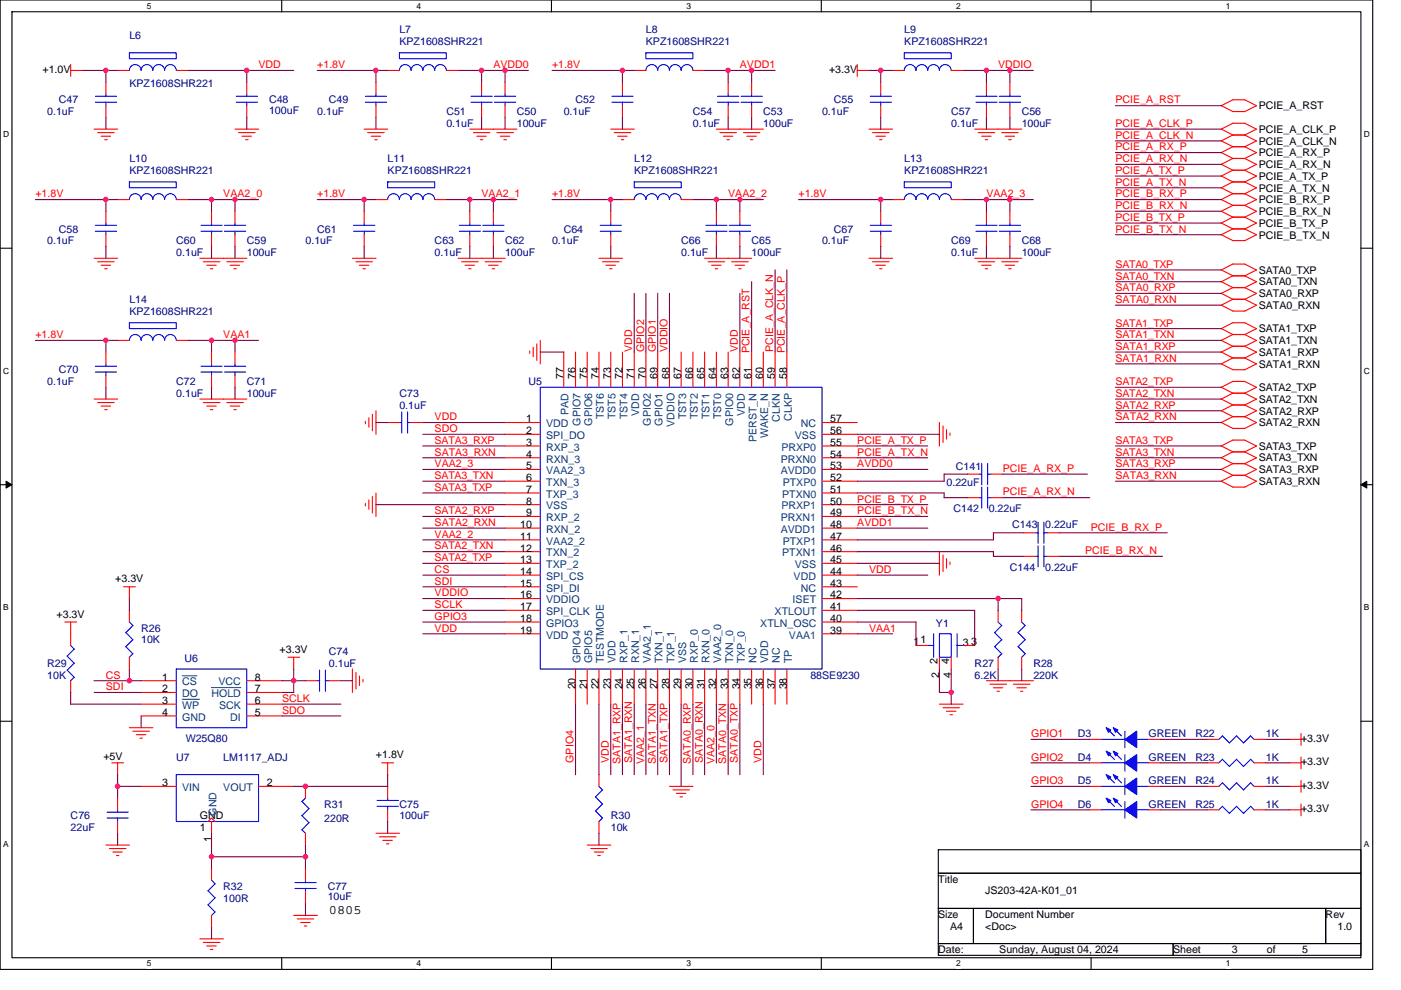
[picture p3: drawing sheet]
<svg xmlns="http://www.w3.org/2000/svg" width="297mm" height="210mm" viewBox="0 0 297 210" stroke-linecap="round" stroke-linejoin="round" font-family="sans-serif">
<path d="M0 0h291v205.6h-291zM2.5 2.5h286v200.6h-286z" fill="none" stroke="#000" stroke-width=".23"/>
<g fill="#fff">
<path d="M31.1 .3h1v1.9h-1z"/>
<path d="M31.1 203.4h1v2h-1z"/>
</g>
<path d="M59.7 0v2.5M59.7 203.1v2.5" fill="none" stroke="#000" stroke-width=".23"/>
<g fill="#fff">
<path d="M88.3 .3h1v1.9h-1z"/>
<path d="M88.3 203.4h1v2h-1z"/>
</g>
<path d="M116.9 0v2.5M116.9 203.1v2.5" fill="none" stroke="#000" stroke-width=".23"/>
<g fill="#fff">
<path d="M145.5 .3h1v1.9h-1z"/>
<path d="M145.5 203.4h1v2h-1z"/>
</g>
<path d="M174.1 0v2.5M174.1 203.1v2.5" fill="none" stroke="#000" stroke-width=".23"/>
<g fill="#fff">
<path d="M202.7 .3h1v1.9h-1z"/>
<path d="M202.7 203.4h1v2h-1z"/>
</g>
<path d="M231.3 0v2.5M231.3 203.1v2.5" fill="none" stroke="#000" stroke-width=".23"/>
<g fill="#fff">
<path d="M259.9 .3h1v1.9h-1z"/>
<path d="M259.9 203.4h1v2h-1z"/>
<path d="M.7 27.6h1.3v1.9h-1.3z"/>
<path d="M289.2 27.6h1.3v1.9h-1.3z"/>
<path d="M.7 77.7h1.3v2h-1.3z"/>
<path d="M289.2 77.7h1.3v2h-1.3z"/>
</g>
<path d="M0 52.6h2.5M288.5 52.6h2.5" fill="none" stroke="#000" stroke-width=".23"/>
<g fill="#fff">
<path d="M.7 127.9h1.2v2h-1.2z"/>
<path d="M289.2 127.9h1.2v2h-1.2z"/>
</g>
<path d="M0 102.8h2.5M288.5 102.8h2.5" fill="none" stroke="#000" stroke-width=".23"/>
<path d="M1.3 102.1l1.2 .7-1.2 .7zM288.5 102.8l1.3-.7v1.4z" fill="#000" stroke="#000" stroke-width=".21"/>
<g fill="#fff">
<path d="M.7 178h1.2v2h-1.2z"/>
<path d="M289.2 178h1.2v2h-1.2z"/>
</g>
<path d="M0 153h2.5M288.5 153h2.5M198.9 180.2h89.6v5h-89.6zM198.9 185.2h89.6v7.5h-89.6zM198.9 192.7h7.5v7.4h-7.5zM206.4 192.7h74.7v7.4h-74.7zM281.1 192.7h7.4v7.4h-7.4zM198.9 200.1h49.8v2.5h-49.8zM248.7 200.1h39.8v2.5h-39.8z" fill="none" stroke="#000" stroke-width=".23"/>
<g fill="none" stroke="#f00" stroke-width=".23">
<path d="M15 14.9h2.5M15 13.7v2.5M22.5 17.4v2.5M24.9 14.9h2.5M37.4 14.9h2.5M52.3 17.4v2.5M79.7 17.4v2.5M82.2 14.9h2.5M94.6 14.9h2.5M102.1 17.4v2.5M107.1 17.4v2.5M132 17.4v2.5"/>
<path d="M134.5 14.9h2.4M146.9 14.9h2.5M154.4 17.4v2.5M159.4 17.4v2.5M181.8 14.9h2.5M181.8 13.7v2.5M186.7 17.4v2.5M189.2 14.9h2.5M201.7 14.9h2.5M209.1 17.4v2.5M214.1 17.4v2.5M20 27.4h5"/>
<path d="M20.7 28.1h3.5M21.4 28.9h2M22.2 29.6h.5M22.5 22.4v2.5M49.8 27.4h5M50.6 28.1h3.5M51.3 28.9h2M52.1 29.6h.5M52.3 22.4v2.5M77.2 27.4h5M78 28.1h3.5M78.7 28.9h2"/>
<path d="M79.5 29.6h.5M79.7 22.4v2.5M99.6 27.4h10M100.4 28.1h3.5M101.1 28.9h2M101.9 29.6h.5M102.1 22.4v2.5M105.3 28.1h3.6M106.1 28.9h2M106.8 29.6h.6M107.1 22.4v2.5M129.5 27.4h5"/>
<path d="M130.2 28.1h3.5M131 28.9h2M131.7 29.6h.5M132 22.4v2.5M151.9 27.4h10M152.6 28.1h3.5M153.4 28.9h2M154.1 29.6h.5M154.4 22.4v2.5M157.6 28.1h3.5M158.3 28.9h2.1M159.1 29.6h.5"/>
<path d="M159.4 22.4v2.5M184.3 27.4h4.9M185 28.1h3.5M185.7 28.9h2M186.5 29.6h.5M186.7 22.4v2.5M206.6 27.4h10M207.4 28.1h3.5M208.1 28.9h2M208.9 29.6h.5M209.1 22.4v2.5M212.4 28.1h3.5"/>
<path d="M213.1 28.9h2M213.9 29.6h.5M214.1 22.4v2.5M258.9 22.4l2.5 1.3M258.9 27.4l2.5 1.2-2.5 1.3M258.9 29.9l2.5 1.2-2.5 1.3M258.9 32.3l2.5 1.3-2.5 1.3M258.9 34.8l2.5 1.3-2.5 1.2 2.5 1.3-2.5 1.2M258.9 39.8l2.5 1.3-2.5 1.2M258.9 22.4l2.5-1.3 2.5 .1 2.5 1.2-2.5 1.3M258.9 27.4l2.5-1.3h2.5l2.5 1.3-2.5 1.3M261.4 23.7h2.5"/>
<path d="M261.4 28.6h2.5l2.5 1.3-2.5 1.2M261.4 31.1h2.5l2.5 1.3-2.5 1.2M261.4 33.6h2.5l2.5 1.3-2.5 1.2M261.4 36.1h2.5l2.5 1.3M261.4 38.6h2.5l2.5 1.3-2.5 1.2M266.4 37.3l-2.5 1.3M20 54.8h5M20.7 55.5h3.5M21.4 56.3h2M22.2 57h.5M22.5 44.8v2.5M22.5 49.8v2.5"/>
<path d="M24.9 42.3h2.5M37.4 42.3h2.5M42.4 54.8h9.9M43.1 55.5h3.5M43.8 56.3h2M44.6 57h.5M44.8 44.8v2.5M44.8 49.8v2.5M48.1 55.5h3.5M48.8 56.3h2M49.6 57h.5M49.8 44.8v2.5"/>
<path d="M49.8 49.8v2.5M74.7 54.8h5M75.5 55.5h3.5M76.2 56.3h2M77 57h.5M77.2 44.8v2.5M77.2 49.8v2.5M79.7 42.3h2.5M92.2 42.3h2.4M97.1 54.8h10M97.9 55.5h3.5M98.6 56.3h2"/>
<path d="M99.4 57h.5M99.6 44.8v2.5M99.6 49.8v2.5M102.8 55.5h3.6M103.6 56.3h2M104.3 57h.6M104.6 44.8v2.5M104.6 49.8v2.5M127 54.8h5M127.7 55.5h3.6M128.5 56.3h2M129.2 57h.5"/>
<path d="M129.5 44.8v2.5M129.5 49.8v2.5M132 42.3h2.5M144.4 42.3h2.5M149.4 54.8h10M150.2 55.5h3.4M150.9 56.3h2M151.6 57h.6M151.9 44.8v2.5M151.9 49.8v2.5M155.1 55.5h3.5M155.8 56.3h2.1"/>
<path d="M156.6 57h.5M156.9 44.8v2.5M156.9 49.8v2.5M184.3 54.8h4.9M185 55.5h3.5M185.7 56.3h2M186.5 57h.5M186.7 44.8v2.5M186.7 49.8v2.5M189.2 42.3h2.5M201.7 42.3h2.5M206.6 54.8h10"/>
<path d="M207.4 55.5h3.5M208.1 56.3h2M208.9 57h.5M209.1 44.8v2.5M209.1 49.8v2.5M212.4 55.5h3.5M213.1 56.3h2M213.9 57h.5M214.1 44.8v2.5M214.1 49.8v2.5M258.9 42.3l2.5 1.3M258.9 47.3l2.5 1.3-2.5 1.2 2.5 1.2"/>
<path d="M261.4 41.1h2.5l2.5 1.3-2.5 1.2M261.4 43.6h2.5l2.5 1.2M261.4 46.1h2.5l2.5 1.2-2.5 1.3M261.4 48.6h2.5l2.5 1.2M261.4 51h2.5M261.4 58.5h2.5l2.5 1.3M261.4 56h2.5l2.5 1.3M261.4 43.5l-2.5 1.3 2.5 1.3-2.5 1.2M261.4 56l-2.5 1.3 2.5 1.2M261.4 58.5l-2.5 1.3 2.5 1.2M266.4 44.8l-2.5 1.3M266.4 49.8l-2.5 1.3"/>
<path d="M266.4 57.3l-2.5 1.2M266.4 59.8l-2.5 1.2M22.5 74.7v2.5M22.5 79.7v2.4M24.9 72.2h2.5M37.4 72.2h2.5M44.8 74.7v2.5M44.8 79.7v2.4M49.8 74.7v2.5M49.8 79.7v2.4M112.3 74.4v.6M113 73.7v2"/>
<path d="M113.8 72.9v3.6M114.6 72.2v5M119.5 74.7v7.4M122 74.7v7.4M124.5 74.7v7.4M127 74.7v7.4M129.5 74.7v7.4M132 74.7v7.4M134.5 74.7v7.4M136.9 74.7v7.4M139.4 74.7v7.4M141.9 74.7v7.4"/>
<path d="M144.4 74.7v7.4M146.9 74.7v7.4M149.4 74.7v7.4M151.9 74.7v7.4M154.4 74.7v7.4M156.9 74.7v7.4M159.4 74.7v7.4M161.8 74.7v7.4M164.3 74.7v7.4M166.8 74.7v7.4M258.9 74.7l2.5 1.2-2.5 1.3 2.5 1.2M261.4 61h2.5l2.5 1.3-2.5 1.2"/>
<path d="M261.4 63.5h2.5l2.5 1.2M261.4 66h2.5M261.4 71h2.5l2.5 1.2M261.4 73.4h2.5l2.5 1.3-2.5 1.2M261.4 75.9h2.5l2.5 1.3-2.5 1.2M261.4 78.4h2.5M261.4 71l-2.5-1.3 2.5-1.3 2.5 .1 2.5 1.2-2.5 1.3M261.4 61l-2.5 1.2 2.5 1.3M261.4 63.5l-2.5 1.2 2.5 1.3M261.4 70.9l-2.5 1.3 2.5 1.2M261.4 73.4l-2.5 1.3M266.4 64.7l-2.5 1.3"/>
<path d="M266.4 72.2l-2.5 1.3M20 84.6h5M20.7 85.4h3.5M21.4 86.1h2M22.2 86.9h.5M42.4 84.6h9.9M43.1 85.4h3.5M43.8 86.1h2M44.6 86.9h.5M48.1 85.4h3.5M48.8 86.1h2M49.6 86.9h.5"/>
<path d="M77.5 89.4v.5M78.2 88.6v2M78.9 87.9v3.5M79.7 87.1v5M82.2 89.6h2.5M87.2 89.6h2.5M107.1 89.6h7.5M107.1 92.1h7.5M107.1 94.6h7.5M107.1 97.1h7.5M107.1 99.6h7.5M174.3 89.6h7.5"/>
<path d="M174.3 92.1h7.5M174.3 94.6h7.5M174.3 97.1h7.5M174.3 99.6h7.5M199.2 89.6v5M199.9 90.3v3.6M200.7 91.1v2M201.4 91.8v.6M258.9 82.1l2.5 1.3-2.5 1.2 2.5 1.3M258.9 87.1l2.5 1.3-2.5 1.2M258.9 89.6l2.5 1.3M258.9 94.6l2.5 1.2-2.5 1.3"/>
<path d="M258.9 97.1l2.5 1.2-2.5 1.3 2.5 1.2-2.5 1.3M258.9 82.1l2.5-1.2h2.5l2.5 1.3-2.5 1.2M258.9 94.6l2.5-1.3h2.5l2.5 1.3-2.5 1.3M261.4 83.4h2.5l2.5 1.3-2.5 1.2M261.4 85.9h2.5l2.5 1.2-2.5 1.3M261.4 88.4h2.5l2.5 1.2-2.5 1.3M261.4 90.9h2.5M261.4 95.8h2.5l2.5 1.3-2.5 1.3M261.4 98.3h2.5l2.5 1.3M261.4 85.9l-2.5 1.2M266.4 99.6l-2.5 1.2M77.5 106.8v.5"/>
<path d="M78.2 106v2M78.9 105.3v3.5M79.7 104.6v5M107.1 102.1h7.5M107.1 104.6h7.5M107.1 107h7.5M107.1 109.5h7.5M107.1 112h7.5M107.1 114.5h7.5M107.1 117h7.5M107.1 119.5h7.5M174.3 102.1h7.5"/>
<path d="M174.3 104.6h7.5M174.3 107h7.5M174.3 109.5h7.5M174.3 112h7.5M174.3 114.5h7.5M174.3 117h7.5M174.3 119.5h7.5M199.2 117v5M199.9 117.7v3.5M200.7 118.5v2M201.4 119.2v.5M205.2 105.6h2.4"/>
<path d="M205.2 100.6h2.4M210.1 105.6h2.5M210.1 100.6h2.5M217.1 113h2.5M217.1 118h2.5M222.1 113h2.5M222.1 118h2.5M258.9 102l2.5 1.3M261.4 100.8h2.5l2.5 1.3-2.5 1.2M261.4 103.3h2.5M13.7 131.9h2.6M15 131.9v5"/>
<path d="M26.2 124.5h2.5M27.4 129.5v2.4M27.4 139.4v2.5M27.4 124.5v2.5M61 139.4h2.5M62.3 139.4v2.5M107.1 124.5h7.5M107.1 131.9h7.5M107.1 122h7.5M107.1 127h7.5M107.1 129.5h7.5M107.1 134.4h7.5"/>
<path d="M174.3 124.5h7.5M174.3 131.9h7.5M174.3 122h7.5M174.3 127h7.5M174.3 129.5h7.5M174.3 134.4h7.5M194.2 136.9h2.5M199.2 139.4v2.5M201.7 139.4v2.5M204.2 136.9h2.4M211.6 129.5v2.4M211.6 139.4v2.5"/>
<path d="M216.6 129.5v2.4M216.6 139.4v2.5M15 144.4v2.5M27.4 154.3h5M28.2 155.1h3.5M28.9 155.8h2M29.7 156.6h.5M29.9 149.4h7.5M29.9 144.4h7.5M29.9 146.9h7.5M29.9 151.8h7.5M52.3 149.4h7.5"/>
<path d="M52.3 144.4h7.5M52.3 146.9h7.5M52.3 151.8h7.5M64.8 144.4h2.5M69.7 144.4h2.5M74.7 141.9v5M75.5 142.6v3.5M76.2 143.4v2M77 144.1v.5M122 141.9v7.5M124.5 141.9v7.5M127 141.9v7.5"/>
<path d="M129.5 141.9v7.5M132 141.9v7.5M134.5 141.9v7.5M136.9 141.9v7.5M139.4 141.9v7.5M141.9 141.9v7.5M144.4 141.9v7.5M146.9 141.9v7.5M149.4 141.9v7.5M151.9 141.9v7.5M154.4 141.9v7.5M156.9 141.9v7.5"/>
<path d="M159.4 141.9v7.5M161.8 141.9v7.5M164.3 141.9v7.5M166.8 141.9v7.5M199.2 149.4h5M199.9 150.1h3.5M200.7 150.9h2M201.4 151.6h.5M209.1 144.4h10M209.9 145.1h3.5M210.6 145.9h2M211.4 146.6h.5"/>
<path d="M214.9 145.1h3.5M215.6 145.9h2M216.4 146.6h.5M231.1 156.8h2.4M243.5 156.8h2.5M255.9 156.8h2.5M265.9 156.8h2.5M273.3 156.8h2.5M275.8 155.6v2.5M22.5 179.2h4.9M23.2 180h3.5M23.7 161.8h2.5"/>
<path d="M24.9 161.8v2.5M24.9 169.3v2.5M24.9 174.2v2.5M29.9 166.8h7.5M44.1 174.2l.7-.7 .8 .7M44.8 174.2v2.5M54.8 166.8h7.5M64.8 166.8v2.5M64.8 176.7v2.5M79.7 176.7h5M80.5 177.5h3.5M80.9 161.8h2.6"/>
<path d="M81.2 178.2h2M81.9 179h.6M82.2 166.8v2.5M82.2 171.8v2.4M82.2 161.8v2.5M124.5 179.2h5M125.3 180h3.5M127 164.3v2.5M127 174.2v2.5M141.9 166.8h5M142.7 167.5h3.5M143.4 168.3h2"/>
<path d="M144.2 169h.5M231.1 166.8h2.4M231.1 161.8h2.4M231.1 171.8h2.4M243.5 166.8h2.5M243.5 161.8h2.5M243.5 171.8h2.5M255.9 166.8h2.5M255.9 161.8h2.5M255.9 171.8h2.5M265.9 166.8h2.5M265.9 161.8h2.5"/>
<path d="M265.9 171.8h2.5M273.3 166.8h2.5M273.3 161.8h2.5M273.3 171.8h2.5M275.8 160.6v2.5M275.8 165.5v2.5M275.8 170.5v2.5M23.9 180.7h2M24.7 181.5h.5M42.4 199.1h5M43.1 199.9h3.5M44.8 184.2v2.5"/>
<path d="M44.8 194.2v2.5M62.3 194.2h5M63 194.9h3.5M63.8 195.7h2M64.5 196.4h.5M64.8 184.2v2.5M64.8 189.2v2.5M126 180.7h2M126.7 181.5h.6M43.8 200.6h2M44.6 201.4h.5"/>
</g>
<g fill="none" stroke="#00f" stroke-width=".23">
<path d="M22.5 19.9v.5M27.4 11.2h10v1.2h-10zM37.4 14.9a1.24 1.24 0 0 0-1.3-1.2 1.24 1.24 0 0 0-1.2 1.2 1.26 1.26 0 0 0-1.3-1.2 1.23 1.23 0 0 0-1.2 1.2 1.24 1.24 0 0 0-1.2-1.2 1.24 1.24 0 0 0-1.3 1.2 1.26 1.26 0 0 0-1.2-1.2 1.23 1.23 0 0 0-1.3 1.2M52.3 19.9v.5M79.7 19.9v.5M84.7 11.2h9.9v1.2h-9.9zM94.6 14.9a1.24 1.24 0 0 0-1.2-1.2 1.24 1.24 0 0 0-1.2 1.2 1.26 1.26 0 0 0-1.3-1.2 1.23 1.23 0 0 0-1.2 1.2 1.26 1.26 0 0 0-1.3-1.2 1.23 1.23 0 0 0-1.2 1.2 1.24 1.24 0 0 0-1.3-1.2 1.24 1.24 0 0 0-1.2 1.2M102.1 19.9v.5M107.1 19.9v.5M132 19.9v.5M136.9 11.2h10v1.2h-10zM146.9 14.9a1.26 1.26 0 0 0-1.3-1.2 1.23 1.23 0 0 0-1.2 1.2 1.24 1.24 0 0 0-1.2-1.2 1.24 1.24 0 0 0-1.3 1.2 1.26 1.26 0 0 0-1.2-1.2 1.23 1.23 0 0 0-1.3 1.2 1.26 1.26 0 0 0-1.2-1.2 1.23 1.23 0 0 0-1.3 1.2"/>
<path d="M154.4 19.9v.5M159.4 19.9v.5M186.7 19.9v.5M191.7 11.2h10v1.2h-10zM201.7 14.9a1.26 1.26 0 0 0-1.3-1.2 1.23 1.23 0 0 0-1.2 1.2 1.24 1.24 0 0 0-1.3-1.2 1.24 1.24 0 0 0-1.2 1.2 1.26 1.26 0 0 0-1.3-1.2 1.23 1.23 0 0 0-1.2 1.2 1.24 1.24 0 0 0-1.2-1.2 1.24 1.24 0 0 0-1.3 1.2M209.1 19.9v.5M214.1 19.9v.5M20.2 21.7h4.5M20.2 20.4h4.5M22.5 21.7v.7M27.4 38.6h10v1.2h-10zM50.1 21.7h4.5"/>
<path d="M50.1 20.4h4.5M52.3 21.7v.7M77.5 21.7h4.5M77.5 20.4h4.5M79.7 21.7v.7M82.2 38.6h10v1.2h-10zM99.9 21.7h4.5M99.9 20.4h4.5M102.1 21.7v.7M104.8 21.7h4.5M104.8 20.4h4.5M107.1 21.7v.7"/>
<path d="M129.7 21.7h4.5M129.7 20.4h4.5M132 21.7v.7M134.5 38.6h9.9v1.2h-9.9zM152.1 21.7h4.5M152.1 20.4h4.5M154.4 21.7v.7M157.1 21.7h4.5M157.1 20.4h4.5M159.4 21.7v.7M184.5 21.7h4.5M184.5 20.4h4.5"/>
<path d="M186.7 21.7v.7M191.7 38.6h10v1.2h-10zM206.9 21.7h4.5M206.9 20.4h4.5M209.1 21.7v.7M211.9 21.7h4.5M211.9 20.4h4.5M214.1 21.7v.7M20.2 49h4.5M20.2 47.8h4.5M22.5 47.3v.5M22.5 49v.8"/>
<path d="M27.4 42.3a1.23 1.23 0 0 1 1.3-1.2 1.25 1.25 0 0 1 1.2 1.2 1.24 1.24 0 0 1 1.3-1.2 1.24 1.24 0 0 1 1.2 1.2 1.23 1.23 0 0 1 1.2-1.2h.1a1.25 1.25 0 0 1 1.2 1.2 1.24 1.24 0 0 1 1.2-1.2 1.24 1.24 0 0 1 1.3 1.2M42.6 49h4.5M42.6 47.8h4.5M44.8 47.3v.5M44.8 49v.8M47.6 49h4.5M47.6 47.8h4.5M49.8 47.3v.5M49.8 49v.8M75 49h4.5M75 47.8h4.5M77.2 47.3v.5"/>
<path d="M77.2 49v.8M82.2 42.3a1.23 1.23 0 0 1 1.2-1.2 1.25 1.25 0 0 1 1.3 1.2 1.24 1.24 0 0 1 1.2-1.2 1.24 1.24 0 0 1 1.3 1.2 1.23 1.23 0 0 1 1.2-1.2 1.25 1.25 0 0 1 1.3 1.2 1.23 1.23 0 0 1 1.2-1.2 1.25 1.25 0 0 1 1.3 1.2M97.4 49h4.5M97.4 47.8h4.5M99.6 47.3v.5M99.6 49v.8M102.4 49h4.4M102.4 47.8h4.4M104.6 47.3v.5M104.6 49v.8M127.3 49h4.4M127.3 47.8h4.4"/>
<path d="M129.5 47.3v.5M129.5 49v.8M134.5 42.3a1.24 1.24 0 0 1 1.2-1.2 1.24 1.24 0 0 1 1.2 1.2 1.23 1.23 0 0 1 1.3-1.2 1.25 1.25 0 0 1 1.2 1.2 1.23 1.23 0 0 1 1.3-1.2 1.25 1.25 0 0 1 1.2 1.2 1.24 1.24 0 0 1 1.3-1.2 1.24 1.24 0 0 1 1.2 1.2M149.6 49h4.6M149.6 47.8h4.6M151.9 47.3v.5M151.9 49v.8M154.6 49h4.5M154.6 47.8h4.5M156.9 47.3v.5M156.9 49v.8M184.5 49h4.5"/>
<path d="M184.5 47.8h4.5M186.7 47.3v.5M186.7 49v.8M191.7 42.3a1.24 1.24 0 0 1 1.3-1.2 1.24 1.24 0 0 1 1.2 1.2 1.23 1.23 0 0 1 1.2-1.2 1.25 1.25 0 0 1 1.3 1.2 1.24 1.24 0 0 1 1.2-1.2 1.24 1.24 0 0 1 1.3 1.2 1.23 1.23 0 0 1 1.2-1.2 1.25 1.25 0 0 1 1.3 1.2M206.9 49h4.5M206.9 47.8h4.5M209.1 47.3v.5M209.1 49v.8M211.9 49h4.5M211.9 47.8h4.5M214.1 47.3v.5M214.1 49v.8"/>
<path d="M20.2 78.9h4.5M20.2 77.7h4.5M22.5 77.2v.5M22.5 78.9v.8M27.4 68.5h10v1.2h-10zM37.4 72.2a1.24 1.24 0 0 0-1.3-1.2 1.24 1.24 0 0 0-1.2 1.2 1.26 1.26 0 0 0-1.3-1.2 1.23 1.23 0 0 0-1.2 1.2 1.24 1.24 0 0 0-1.2-1.2 1.24 1.24 0 0 0-1.3 1.2 1.26 1.26 0 0 0-1.2-1.2 1.23 1.23 0 0 0-1.3 1.2M42.6 78.9h4.5M42.6 77.7h4.5M44.8 77.2v.5M44.8 78.9v.8M47.6 78.9h4.5M47.6 77.7h4.5"/>
<path d="M49.8 77.2v.5M49.8 78.9v.8M84.7 89.6h.5M85.2 87.4v4.5M86.4 89.6h.8M86.4 87.4v4.5M114.6 82.1h59.7v59.8h-59.7zM208.1 98.3v4.5M209.4 98.3v4.5M207.6 105.6h.6M207.6 100.6h.6M208.1 103.3v4.5"/>
<path d="M209.4 105.6h.7M209.4 100.6h.7M209.4 103.3v4.5M219.6 113h.5M219.6 118h.5M220.1 110.8v4.5M220.1 115.7v4.5M221.3 113h.8M221.3 118h.8M221.3 110.8v4.5M221.3 115.7v4.5M14.2 139.1l1.5 1.6-1.5 1.5"/>
<path d="M15 136.9l.7 .8M15.7 137.7l-1.5 1.5M26.7 134.2l1.5 1.5M26.7 137.2l1.5 1.5M27.4 131.9l.8 .8M28.2 132.7l-1.5 1.5M28.2 135.7l-1.5 1.5M28.2 138.7l-.8 .7M196.7 136.9h1.3M197.9 134.4v5M199.2 134.4h2.5v5h-2.5zM202.9 136.9h1.3"/>
<path d="M202.9 134.4v5M210.9 134.2l1.5 1.5-1.5 1.5M210.9 137.2l1.5 1.5-.8 .7M211.6 131.9l.8 .8-1.5 1.5M215.9 134.2l1.5 1.5-1.6 1.5 1.6 1.5-.8 .7M216.6 131.9l.8 .8-1.6 1.5M14.2 142.1l1.5 1.6-.7 .7M37.4 141.9h14.9v12.4h-14.9zM67.3 144.4h.5M67.8 142.1v4.5M69 144.4h.7M69 142.1v4.5"/>
<path d="M233.5 156.8h5M234.8 154.6l1.5 1.5M234.8 159.6l1.5 1.5M236.3 154.6l1.5 1.5M236.3 159.6l1.5 1.5M238.5 155.1v3.5M241 156.8h2.5M259.2 156.1l-.8 .7M262.2 156.1l-1.5 1.5-1.5-1.5M265.2 156.1l.7 .7M265.2 156.1l-1.5 1.5-1.5-1.5M22.7 173.5h4.5"/>
<path d="M22.7 172.3h4.5M24.9 171.8v.5M24.9 173.5v.7M37.4 164.3h17.4v9.9h-17.4zM64.8 169.2l-.8 .8 1.5 1.5M65.5 171.5l-1.5 1.5 1.5 1.5-1.5 1.5 .8 .7M79.9 171h4.6M79.9 169.8h4.6M82.2 169.3v.5M82.2 171v.8M126.3 172l1.5 1.5M127 166.8l.8 .8-1.6 1.4 1.6 1.5-1.6 1.5"/>
<path d="M127.7 173.5l-.7 .8M233.5 171.8h5M233.5 161.8h5M233.5 166.8h5M234.8 169.5l1.5 1.5M234.8 164.5l1.5 1.6M236.3 169.5l1.5 1.5M236.3 164.5l1.5 1.6M238.5 160.1v3.5M238.5 165v3.6M238.5 170v3.5M241 171.8h2.5"/>
<path d="M241 161.8h2.5M241 166.8h2.5M259.2 171l-.8 .8M259.2 161l-.8 .8M262.2 166l-1.5 1.6-1.5-1.6-.8 .8M262.2 171l-1.5 1.5-1.5-1.5M262.2 161l-1.5 1.6-1.5-1.5M265.2 166l.7 .8M265.2 171l.7 .8M265.2 161.1l.7 .7M265.2 166l-1.5 1.6-1.5-1.6M265.2 171l-1.5 1.5-1.5-1.5"/>
<path d="M265.2 161l-1.5 1.6-1.5-1.5M44.1 188.9l1.5 1.6M44.8 186.7l.8 .8M45.6 187.5l-1.5 1.5M45.6 190.4l-1.5 1.5 1.5 1.5M45.6 193.4l-.8 .8M62.5 188.4h4.5M62.5 187.2h4.5M64.8 186.7v.5M64.8 188.4v.8"/>
</g>
<g fill="#00f" stroke="#00f" stroke-width=".23">
<path d="M238.5 171.8l2.5-1.8v3.5z" fill-rule="evenodd"/>
<path d="M234.5 169.3l1 .5-.5 .5z" fill-rule="evenodd"/>
<path d="M236 169.3l1 .5-.5 .5z" fill-rule="evenodd"/>
<path d="M238.5 156.8l2.5-1.7v3.5z" fill-rule="evenodd"/>
<path d="M234.5 154.3l1 .5-.5 .5z" fill-rule="evenodd"/>
<path d="M236 154.3l1 .5-.5 .5z" fill-rule="evenodd"/>
<path d="M238.5 161.8l2.5-1.7v3.5z" fill-rule="evenodd"/>
<path d="M234.5 159.3l1 .5-.5 .5z" fill-rule="evenodd"/>
<path d="M236 159.3l1 .5-.5 .5z" fill-rule="evenodd"/>
<path d="M238.5 166.8l2.5-1.8v3.5z" fill-rule="evenodd"/>
<path d="M234.5 164.3l1 .5-.5 .5z" fill-rule="evenodd"/>
<path d="M236 164.3l1 .5-.5 .5z" fill-rule="evenodd"/>
</g>
<path d="M38.6 143.3h3.2M38.6 148.3h3.7M44.8 145.8h6.3" fill="none" stroke="#004080" stroke-width=".21"/>
<g fill="none" stroke="#800040" stroke-width=".23">
<path d="M17.5 14.9h7.4M22.5 14.9v2.5M39.9 14.9h22.4M52.3 14.9v2.5M67.3 14.9h14.9M79.7 14.9v2.5M97.1 14.9h15M102.1 14.9v2.5M107.1 14.9v2.5M117 14.9h17.5M132 14.9v2.5M149.4 14.9h14.9"/>
<path d="M154.4 14.9v2.5M159.4 14.9v2.5M184.2 14.9h5M186.7 14.9v2.5M204.1 14.9h15M209.1 14.9v2.5M214.1 14.9v2.5M22.5 24.9v2.5M52.3 24.9v2.5M79.7 24.9v2.5M102.1 24.9v2.5M107.1 24.9v2.5"/>
<path d="M132 24.9v2.5M154.4 24.9v2.5M159.4 24.9v2.5M186.7 24.9v2.5M209.1 24.9v2.5M214.1 24.9v2.5M236.5 22.4h22.4M236.5 27.4h22.4M236.5 29.9h22.4M236.5 32.4h22.4M236.5 34.9h22.4M236.5 37.3h22.4"/>
<path d="M236.5 39.8h22.4M7.5 42.3h17.4M22.5 42.3v2.5M22.5 52.3v2.5M39.9 42.3h14.9M44.8 42.3v2.5M44.8 52.3v2.5M49.8 42.3v2.5M49.8 52.3v2.5M67.3 42.3h12.4M77.2 42.3v2.5M77.2 52.3v2.5"/>
<path d="M94.6 42.3h15M99.6 42.3v2.5M99.6 52.3v2.5M104.6 42.3v2.5M104.6 52.3v2.5M117 42.3h15M129.5 42.3v2.5M129.5 52.3v2.5M146.9 42.3h14.9M151.9 42.3v2.5M151.9 52.3v2.5M156.9 42.3v2.5"/>
<path d="M156.9 52.3v2.5M159.4 59.7v15M164.3 57.2v17.5M166.8 57.2v17.5M169.3 42.3h19.9M186.7 42.3v2.5M186.7 52.3v2.5M204.1 42.3h15M209.1 42.3v2.5M209.1 52.3v2.5M214.1 42.3v2.5M214.1 52.3v2.5"/>
<path d="M236.5 42.3h22.4M236.5 44.8h22.4M236.5 47.3h22.4M236.5 49.8h22.4M236.5 57.3h22.4M236.5 59.8h22.4M7.5 72.2h17.4M22.5 72.2v2.5M39.9 72.2h14.9M44.8 72.2v2.5M49.8 72.2v2.5M114.6 74.7h4.9"/>
<path d="M134.5 62.2v12.5M136.9 62.2v12.5M139.4 62.2v12.5M141.9 62.2v12.5M156.9 62.2v12.5M236.5 72.2h22.4M236.5 74.7h22.4M236.5 62.2h22.4M236.5 64.7h22.4M236.5 69.7h22.4M236.5 77.2h22.4M22.5 82.1v2.5"/>
<path d="M44.8 82.1v2.5M49.8 82.1v2.5M79.7 89.6h2.5M89.6 92.1h17.5M89.6 94.6h17.5M89.6 97.1h17.5M89.6 99.6h17.5M89.7 89.6h17.4M181.7 94.6h15M181.7 97.1h15M181.8 92.1h17.4M181.8 99.6h14.9"/>
<path d="M236.5 89.6h22.4M236.5 94.6h22.4M236.5 97.1h22.4M236.5 99.6h22.4M236.5 82.1h22.4M236.5 84.6h22.4M236.5 87.1h22.4M79.7 107h27.4M89.6 114.5h17.5M89.6 102.1h17.5M89.6 104.6h17.5M89.6 109.5h17.5"/>
<path d="M89.6 112h17.5M89.6 117h17.5M89.6 119.5h17.5M181.7 119.5h17.5M181.7 107h15M181.7 109.5h15M181.8 112h14.9M181.8 102.1h18.4M181.8 104.6h18.4M181.8 117h28.8v1M200.2 105.6h5M200.2 104.6v1"/>
<path d="M205.2 100.6h-5v1.5M210.6 118h6.5M212.6 100.6h17.9M212.6 105.6h18.5M217.1 113h-6.5v1.5h-28.8M224.6 118h21.9M224.6 113h22.9M236.5 102.1h22.4M27.4 127v2.5M89.6 134.4h17.5M89.6 127h17.5M89.6 131.9h17.5"/>
<path d="M89.7 122h17.4M89.7 124.5h17.4M89.7 129.5h17.4M181.7 122h15M181.8 127h34.8v2.5M181.8 129.5h24.9l-.1 7.4M181.8 131.9h12.4v5M181.8 134.4h7.4M211.6 126.9v2.6M15 149.4h14.9M15 146.9v2.5M19.9 144.4h10"/>
<path d="M20 146.9h9.9M27.4 141.9v2.5M29.9 151.8v2.6M59.8 144.4h5M59.8 151.8h12.5M59.8 149.4h12.5M62.3 141.9v5h-2.5M72.2 144.4h2.5M122 149.4v14.9M127 149.4v14.9M129.5 149.4v14.9M132 149.4v14.9"/>
<path d="M134.5 149.4v14.9M136.9 149.4v14.9M139.4 149.4v14.9M141.9 149.4v14.9M144.4 149.4v17.4M146.9 149.4v14.9M149.4 149.4v14.9M151.9 149.4v12.4M154.4 149.4v14.9M156.9 149.4v14.9M161.8 149.4v14.9M199.2 141.9v5h2.5"/>
<path d="M201.7 141.9v7.5M211.6 141.9v2.5M216.6 141.9v2.5M218.6 156.8h12.5M246 156.8h9.9M268.4 156.8h5M24.9 166.8h5M24.9 164.3v5M24.9 176.7v2.5M44.8 176.7v7.5M64.8 179.2v5M82.2 174.2v2.5"/>
<path d="M82.2 164.3v2.5h-20M127 176.7v2.6M218.6 161.8h12.5M218.6 166.8h12.5M218.6 171.8h12.5M246 161.8h9.9M246 166.8h9.9M246 171.8h9.9M268.4 161.8h5M268.4 166.8h5M268.4 171.8h5M44.8 181.7h20"/>
<path d="M44.8 196.6v2.5M64.8 191.7v2.5"/>
</g>
<g fill="#f0f" stroke="#f0f" stroke-width=".23">
<circle cx="22.4" cy="14.9" r=".49"/>
<circle cx="52.3" cy="14.9" r=".5"/>
<circle cx="186.7" cy="42.3" r=".49"/>
<circle cx="209.1" cy="42.3" r=".49"/>
<circle cx="214.1" cy="42.3" r=".49"/>
<circle cx="129.5" cy="42.3" r=".49"/>
<circle cx="151.9" cy="42.3" r=".49"/>
<circle cx="156.9" cy="42.3" r=".49"/>
<circle cx="77.2" cy="42.3" r=".49"/>
<circle cx="104.6" cy="42.3" r=".49"/>
<circle cx="99.6" cy="42.3" r=".49"/>
<circle cx="22.4" cy="42.3" r=".49"/>
<circle cx="44.8" cy="42.3" r=".49"/>
<circle cx="49.8" cy="42.3" r=".49"/>
<circle cx="22.4" cy="72.2" r=".49"/>
<circle cx="44.8" cy="72.2" r=".49"/>
<circle cx="49.8" cy="72.2" r=".49"/>
<circle cx="201.7" cy="146.9" r=".49"/>
<circle cx="211.6" cy="126.9" r=".49"/>
<circle cx="79.7" cy="14.9" r=".49"/>
<circle cx="102.1" cy="14.9" r=".5"/>
<circle cx="107.1" cy="14.9" r=".49"/>
<circle cx="132" cy="14.9" r=".49"/>
<circle cx="159.3" cy="14.9" r=".49"/>
<circle cx="154.4" cy="14.9" r=".49"/>
<circle cx="186.7" cy="14.9" r=".49"/>
<circle cx="214.1" cy="14.9" r=".5"/>
<circle cx="209.1" cy="14.9" r=".49"/>
<circle cx="62.3" cy="144.4" r=".49"/>
<circle cx="27.4" cy="144.4" r=".49"/>
<circle cx="24.9" cy="166.8" r=".49"/>
<circle cx="64.8" cy="166.8" r=".49"/>
<circle cx="44.8" cy="181.7" r=".49"/>
<circle cx="64.8" cy="181.7" r=".49"/>
</g>
<text font-size="2.7" x="69.7" y="193.9">0805</text>
<g font-size="2.2" fill="#000080">
<text x="27.4" y="8.3">L6</text>
<text x="84.7" y="7">L7</text>
<text x="84.7" y="9.5">KPZ1608SHR221</text>
<text x="136.9" y="7">L8</text>
<text x="136.9" y="9.5">KPZ1608SHR221</text>
<text x="191.7" y="7">L9</text>
<text x="191.7" y="9.5">KPZ1608SHR221</text>
<text x="12.5" y="21.9">C47</text>
<text x="27.4" y="18.5">KPZ1608SHR221</text>
<text x="57" y="21.9">C48</text>
<text x="69.7" y="21.9">C49</text>
<text x="122" y="21.9">C52</text>
<text x="176.8" y="21.9">C55</text>
<text x="10" y="24.4">0.1uF</text>
<text x="57" y="24.2">100uF</text>
<text x="67.3" y="24.4">0.1uF</text>
<text x="94.6" y="24.4">C51</text>
<text x="94.6" y="26.9">0.1uF</text>
<text x="109.6" y="24.4">C50</text>
<text x="109.6" y="26.9">100uF</text>
<text x="119.5" y="24.4">0.1uF</text>
<text x="146.9" y="24.4">C54</text>
<text x="146.9" y="26.9">0.1uF</text>
<text x="161.8" y="24.4">C53</text>
<text x="161.8" y="26.9">100uF</text>
<text x="174.3" y="24.4">0.1uF</text>
<text x="201.7" y="24.4">C57</text>
<text x="201.7" y="26.9">0.1uF</text>
<text x="216.6" y="24.4">C56</text>
<text x="216.6" y="26.9">100uF</text>
<text x="27.4" y="34.4">L10</text>
<text x="82.2" y="34.4">L11</text>
<text x="134.5" y="34.4">L12</text>
<text x="191.7" y="34.4">L13</text>
<text x="27.4" y="36.9">KPZ1608SHR221</text>
<text x="82.2" y="36.9">KPZ1608SHR221</text>
<text x="134.5" y="36.9">KPZ1608SHR221</text>
<text x="191.7" y="36.9">KPZ1608SHR221</text>
<text x="10" y="51.8">0.1uF</text>
<text x="12.5" y="49.3">C58</text>
<text x="37.4" y="51.8">C60</text>
<text x="52.3" y="51.8">C59</text>
<text x="64.8" y="51.8">0.1uF</text>
<text x="67.3" y="49.3">C61</text>
<text x="92.2" y="51.8">C63</text>
<text x="107.1" y="51.8">C62</text>
<text x="117" y="51.8">0.1uF</text>
<text x="119.5" y="49.3">C64</text>
<text x="144.4" y="51.8">C66</text>
<text x="159.4" y="51.8">C65</text>
<text x="174.3" y="51.8">0.1uF</text>
<text x="176.8" y="49.3">C67</text>
<text x="201.7" y="51.8">C69</text>
<text x="216.6" y="51.8">C68</text>
<text x="37.4" y="54.3">0.1uF</text>
<text x="52.3" y="54.3">100uF</text>
<text x="92.2" y="54.3">0.1uF</text>
<text x="107.1" y="54.3">100uF</text>
<text x="144.4" y="54.3">0.1uF</text>
<text x="159.4" y="54.3">100uF</text>
<text x="201.7" y="54.3">0.1uF</text>
<text x="216.6" y="54.3">100uF</text>
<text x="27.4" y="64.3">L14</text>
<text x="27.4" y="66.8">KPZ1608SHR221</text>
<text x="10" y="81.7">0.1uF</text>
<text x="12.5" y="79.2">C70</text>
<text x="37.4" y="81.7">C72</text>
<text x="52.3" y="81.7">C71</text>
<text x="112.1" y="81.7">U5</text>
<text x="37.4" y="84.2">0.1uF</text>
<text x="52.3" y="84.2">100uF</text>
<text x="84.7" y="84.2">C73</text>
<text x="84.7" y="86.7">0.1uF</text>
<text x="202.7" y="99.6">C141</text>
<text x="200.7" y="103.1">0.22uF</text>
<text x="202.2" y="108.6">C142</text>
<text x="209.6" y="108.6">0.22uF</text>
<text x="214.6" y="112.1">C143</text>
<text x="221.6" y="112.1">0.22uF</text>
<text x="214.1" y="121">C144</text>
<text x="221.6" y="121">0.22uF</text>
<text x="29.9" y="134">R26</text>
<text x="29.9" y="136.5">10K</text>
<text x="198.4" y="133">Y1</text>
<text x="10" y="141.4">R29</text>
<text x="10" y="143.9">10K</text>
<text x="39.1" y="140.4">U6</text>
<text x="69.7" y="138.9">C74</text>
<text x="69.7" y="141.4">0.1uF</text>
<text x="171.8" y="143.9">88SE9230</text>
<text x="206.6" y="141.4">R27</text>
<text x="206.6" y="143.9">6.2K</text>
<text x="219.1" y="141.4">R28</text>
<text x="219.1" y="143.9">220K</text>
<text x="37.4" y="161.4">U7</text>
<text x="39.4" y="157.4">W25Q80</text>
<text x="47.3" y="161.4">LM1117_ADJ</text>
<text x="228.6" y="156.4">D3</text>
<text x="228.6" y="161.4">D4</text>
<text x="243.5" y="156.4">GREEN</text>
<text x="243.5" y="161.4">GREEN</text>
<text x="253.4" y="156.4">R22</text>
<text x="253.4" y="161.4">R23</text>
<text x="268.4" y="156.4">1K</text>
<text x="268.4" y="161.4">1K</text>
<text x="228.6" y="166.3">D5</text>
<text x="243.5" y="166.3">GREEN</text>
<text x="253.4" y="166.3">R24</text>
<text x="268.4" y="166.3">1K</text>
<text x="15" y="173.8">C76</text>
<text x="68.7" y="171.3">R31</text>
<text x="84.7" y="171.3">C75</text>
<text x="84.7" y="173.8">100uF</text>
<text x="129.5" y="173.8">R30</text>
<text x="228.6" y="171.3">D6</text>
<text x="243.5" y="171.3">GREEN</text>
<text x="253.4" y="171.3">R25</text>
<text x="268.4" y="171.3">1K</text>
<text x="15" y="176.3">22uF</text>
<text x="68.7" y="174.3">220R</text>
<text x="129.5" y="176.3">10k</text>
<text x="47.3" y="188.7">R32</text>
<text x="47.3" y="191.2">100R</text>
<text x="69.5" y="188.7">C77</text>
<text x="69.5" y="191">10uF</text>
</g>
<g font-size="2.2">
<text x="9" y="15.5">+1.0V</text>
<text x="175.8" y="15.5">+3.3V</text>
<text x="266.9" y="23.2">PCIE_A_RST</text>
<text x="266.9" y="28.2">PCIE_A_CLK_P</text>
<text x="266.9" y="30.7">PCIE_A_CLK_N</text>
<text x="266.9" y="33.1">PCIE_A_RX_P</text>
<text x="266.9" y="35.6">PCIE_A_RX_N</text>
<text x="266.9" y="38.1">PCIE_A_TX_P</text>
<text x="266.9" y="40.6">PCIE_A_TX_N</text>
<text x="266.9" y="43.1">PCIE_B_RX_P</text>
<text x="266.9" y="45.6">PCIE_B_RX_N</text>
<text x="266.9" y="48.1">PCIE_B_TX_P</text>
<text x="266.9" y="50.6">PCIE_B_TX_N</text>
<text x="266.9" y="58">SATA0_TXP</text>
<text x="266.9" y="60.5">SATA0_TXN</text>
<text x="266.9" y="63">SATA0_RXP</text>
<text x="266.9" y="65.5">SATA0_RXN</text>
<text x="266.9" y="70.5">SATA1_TXP</text>
<text x="266.9" y="73">SATA1_TXN</text>
<text x="266.9" y="75.5">SATA1_RXP</text>
<text x="266.9" y="78">SATA1_RXN</text>
<text x="119.5" y="80.4" transform="rotate(-90 119.5 80.4)">77</text>
<text x="122" y="80.4" transform="rotate(-90 122 80.4)">76</text>
<text x="124.5" y="80.4" transform="rotate(-90 124.5 80.4)">75</text>
<text x="127" y="80.4" transform="rotate(-90 127 80.4)">74</text>
<text x="129.5" y="80.4" transform="rotate(-90 129.5 80.4)">73</text>
<text x="131.9" y="80.4" transform="rotate(-90 131.9 80.4)">72</text>
<text x="134.4" y="80.4" transform="rotate(-90 134.4 80.4)">71</text>
<text x="136.9" y="80.4" transform="rotate(-90 136.9 80.4)">70</text>
<text x="139.4" y="80.4" transform="rotate(-90 139.4 80.4)">69</text>
<text x="141.9" y="80.4" transform="rotate(-90 141.9 80.4)">68</text>
<text x="144.4" y="80.4" transform="rotate(-90 144.4 80.4)">67</text>
<text x="146.9" y="80.4" transform="rotate(-90 146.9 80.4)">66</text>
<text x="149.4" y="80.4" transform="rotate(-90 149.4 80.4)">65</text>
<text x="151.9" y="80.4" transform="rotate(-90 151.9 80.4)">64</text>
<text x="154.4" y="80.4" transform="rotate(-90 154.4 80.4)">63</text>
<text x="156.8" y="80.4" transform="rotate(-90 156.8 80.4)">62</text>
<text x="159.3" y="80.4" transform="rotate(-90 159.3 80.4)">61</text>
<text x="161.8" y="80.4" transform="rotate(-90 161.8 80.4)">60</text>
<text x="164.3" y="80.4" transform="rotate(-90 164.3 80.4)">59</text>
<text x="166.8" y="80.4" transform="rotate(-90 166.8 80.4)">58</text>
<text x="266.9" y="82.9">SATA2_TXP</text>
<text x="111.6" y="89.6">1</text>
<text x="176" y="89.6">57</text>
<text x="266.9" y="85.4">SATA2_TXN</text>
<text x="266.9" y="87.9">SATA2_RXP</text>
<text x="111.6" y="92.1">2</text>
<text x="111.6" y="94.6">3</text>
<text x="176" y="94.6">55</text>
<text x="176" y="92.1">56</text>
<text x="266.9" y="90.4">SATA2_RXN</text>
<text x="266.9" y="95.4">SATA3_TXP</text>
<text x="111.6" y="97.1">4</text>
<text x="111.6" y="99.5">5</text>
<text x="176" y="99.5">53</text>
<text x="176" y="97.1">54</text>
<text x="266.9" y="97.9">SATA3_TXN</text>
<text x="266.9" y="100.4">SATA3_RXP</text>
<text x="111.6" y="102">6</text>
<text x="111.6" y="104.5">7</text>
<text x="111.6" y="107">8</text>
<text x="176" y="107">50</text>
<text x="176" y="104.5">51</text>
<text x="176" y="102">52</text>
<text x="266.9" y="102.8">SATA3_RXN</text>
<text x="110.3" y="112">10</text>
<text x="111.6" y="109.5">9</text>
<text x="176" y="112">48</text>
<text x="176" y="109.5">49</text>
<text x="110.3" y="114.5">11</text>
<text x="110.3" y="117">12</text>
<text x="110.3" y="119.5">13</text>
<text x="176" y="119.5">45</text>
<text x="176" y="117">46</text>
<text x="176" y="114.5">47</text>
<text x="24.4" y="123.5">+3.3V</text>
<text x="110.3" y="122">14</text>
<text x="110.3" y="124.4">15</text>
<text x="176" y="124.4">43</text>
<text x="176" y="122">44</text>
<text x="12" y="131">+3.3V</text>
<text x="110.3" y="126.9">16</text>
<text x="110.3" y="129.4">17</text>
<text x="110.3" y="131.9">18</text>
<text x="176" y="131.9">40</text>
<text x="176" y="129.4">41</text>
<text x="176" y="126.9">42</text>
<text x="110.3" y="134.4">19</text>
<text x="176" y="134.4">39</text>
<text x="193.7" y="136.9">11</text>
<text x="204.2" y="136.9">3</text>
<text x="205.9" y="136.9">3</text>
<text x="59.3" y="138.5">+3.3V</text>
<text x="198.8" y="140.9" transform="rotate(-90 198.8 140.9)">2</text>
<text x="199.2" y="143.7" transform="rotate(-90 199.2 143.7)">2</text>
<text x="201.2" y="140.9" transform="rotate(-90 201.2 140.9)">4</text>
<text x="201.7" y="143.7" transform="rotate(-90 201.7 143.7)">4</text>
<text x="34.4" y="144.4">1</text>
<text x="34.4" y="146.9">2</text>
<text x="34.4" y="149.3">3</text>
<text x="54.1" y="149.3">6</text>
<text x="54.1" y="146.9">7</text>
<text x="54.1" y="144.4">8</text>
<text x="122" y="146.2" transform="rotate(-90 122 146.2)">20</text>
<text x="124.5" y="146.2" transform="rotate(-90 124.5 146.2)">21</text>
<text x="127" y="146.2" transform="rotate(-90 127 146.2)">22</text>
<text x="129.5" y="146.2" transform="rotate(-90 129.5 146.2)">23</text>
<text x="131.9" y="146.2" transform="rotate(-90 131.9 146.2)">24</text>
<text x="134.4" y="146.2" transform="rotate(-90 134.4 146.2)">25</text>
<text x="136.9" y="146.2" transform="rotate(-90 136.9 146.2)">26</text>
<text x="139.4" y="146.2" transform="rotate(-90 139.4 146.2)">27</text>
<text x="141.9" y="146.2" transform="rotate(-90 141.9 146.2)">28</text>
<text x="144.4" y="146.2" transform="rotate(-90 144.4 146.2)">29</text>
<text x="146.9" y="146.2" transform="rotate(-90 146.9 146.2)">30</text>
<text x="149.4" y="146.2" transform="rotate(-90 149.4 146.2)">31</text>
<text x="151.9" y="146.2" transform="rotate(-90 151.9 146.2)">32</text>
<text x="154.4" y="146.2" transform="rotate(-90 154.4 146.2)">33</text>
<text x="156.8" y="146.2" transform="rotate(-90 156.8 146.2)">34</text>
<text x="159.3" y="146.2" transform="rotate(-90 159.3 146.2)">35</text>
<text x="161.8" y="146.2" transform="rotate(-90 161.8 146.2)">36</text>
<text x="164.3" y="146.2" transform="rotate(-90 164.3 146.2)">37</text>
<text x="166.8" y="146.2" transform="rotate(-90 166.8 146.2)">38</text>
<text x="34.4" y="151.8">4</text>
<text x="54.1" y="151.8">5</text>
<text x="21.9" y="161.1">+5V</text>
<text x="79.7" y="160.8">+1.8V</text>
<text x="275.8" y="157.4">+3.3V</text>
<text x="34.4" y="166.8">3</text>
<text x="56.6" y="166.8">2</text>
<text x="275.8" y="162.3">+3.3V</text>
<text x="275.8" y="167.3">+3.3V</text>
<text x="42.4" y="173.8">GND</text>
<text x="275.8" y="172.3">+3.3V</text>
<text x="42.4" y="176.3">1</text>
<text x="44.8" y="178.6" transform="rotate(-90 44.8 178.6)">1</text>
<text x="198.9" y="187.2">Title</text>
<text x="208.9" y="189.7">JS203-42A-K01_01</text>
<text x="198.9" y="194.7">Size</text>
<text x="201.4" y="197.2">A4</text>
<text x="208.9" y="194.7">Document Number</text>
<text x="208.9" y="197.2">&lt;Doc&gt;</text>
<text x="281.1" y="194.7">Rev</text>
<text x="283.6" y="197.2">1.0</text>
<text x="198.9" y="202.2">Date:</text>
<text x="211.9" y="202.2">Sunday, August 04, 2024</text>
<text x="248.7" y="202.2">Sheet</text>
<text x="261.2" y="202.2">3</text>
<text x="268.6" y="202.2">of</text>
<text x="276.1" y="202.2">5</text>
</g>
<g font-size="2.2" fill="#f00">
<text x="54.8" y="14.5">VDD</text>
<text x="67.3" y="14.5">+1.8V</text>
<text x="104.6" y="14.5">AVDD0</text>
<text x="117" y="14.5">+1.8V</text>
<text x="156.9" y="14.5">AVDD1</text>
<text x="211.6" y="14.5">VDDIO</text>
<text x="236.5" y="22">PCIE_A_RST</text>
<text x="236.5" y="26.9">PCIE_A_CLK_P</text>
<text x="236.5" y="29.4">PCIE_A_CLK_N</text>
<text x="236.5" y="31.9">PCIE_A_RX_P</text>
<text x="236.5" y="34.4">PCIE_A_RX_N</text>
<text x="7.5" y="41.9">+1.8V</text>
<text x="47.3" y="41.9">VAA2_0</text>
<text x="67.3" y="41.9">+1.8V</text>
<text x="102.1" y="41.9">VAA2_1</text>
<text x="117" y="41.9">+1.8V</text>
<text x="154.4" y="41.9">VAA2_2</text>
<text x="169.3" y="41.9">+1.8V</text>
<text x="209.1" y="41.9">VAA2_3</text>
<text x="236.5" y="36.9">PCIE_A_TX_P</text>
<text x="236.5" y="39.4">PCIE_A_TX_N</text>
<text x="236.5" y="41.9">PCIE_B_RX_P</text>
<text x="236.5" y="44.4">PCIE_B_RX_N</text>
<text x="236.5" y="46.8">PCIE_B_TX_P</text>
<text x="236.5" y="49.3">PCIE_B_TX_N</text>
<text x="236.5" y="56.8">SATA0_TXP</text>
<text x="236.5" y="59.3">SATA0_TXN</text>
<text x="236.5" y="61.8">SATA0_RXP</text>
<text x="236.5" y="64.3">SATA0_RXN</text>
<text x="7.5" y="71.7">+1.8V</text>
<text x="47.3" y="71.7">VAA1</text>
<text x="236.5" y="69.3">SATA1_TXP</text>
<text x="236.5" y="71.7">SATA1_TXN</text>
<text x="134" y="74.7" transform="rotate(-90 134 74.7)">VDD</text>
<text x="136.5" y="74.7" transform="rotate(-90 136.5 74.7)">GPIO2</text>
<text x="139" y="74.7" transform="rotate(-90 139 74.7)">GPIO1</text>
<text x="141.5" y="74.7" transform="rotate(-90 141.5 74.7)">VDDIO</text>
<text x="156.5" y="74.7" transform="rotate(-90 156.5 74.7)">VDD</text>
<text x="158.9" y="74.9" transform="rotate(-90 158.9 74.9)">PCIE_A_RST</text>
<text x="163.9" y="74.7" transform="rotate(-90 163.9 74.7)">PCIE_A_CLK_N</text>
<text x="166.4" y="74.9" transform="rotate(-90 166.4 74.9)">PCIE_A_CLK_P</text>
<text x="236.5" y="74.2">SATA1_RXP</text>
<text x="236.5" y="76.7">SATA1_RXN</text>
<text x="236.5" y="81.7">SATA2_TXP</text>
<text x="92.2" y="89.2">VDD</text>
<text x="236.5" y="84.2">SATA2_TXN</text>
<text x="236.5" y="86.7">SATA2_RXP</text>
<text x="236.5" y="89.2">SATA2_RXN</text>
<text x="92.2" y="91.7">SDO</text>
<text x="92.2" y="94.1">SATA3_RXP</text>
<text x="181.8" y="94.1">PCIE_A_TX_P</text>
<text x="236.5" y="94.1">SATA3_TXP</text>
<text x="92.2" y="101.6">SATA3_TXN</text>
<text x="92.2" y="96.6">SATA3_RXN</text>
<text x="92.2" y="99.1">VAA2_3</text>
<text x="181.8" y="96.6">PCIE_A_TX_N</text>
<text x="181.8" y="99.1">AVDD0</text>
<text x="212.6" y="100.1">PCIE_A_RX_P</text>
<text x="236.5" y="96.6">SATA3_TXN</text>
<text x="236.5" y="99.1">SATA3_RXP</text>
<text x="236.5" y="101.6">SATA3_RXN</text>
<text x="92.2" y="104.1">SATA3_TXP</text>
<text x="181.8" y="106.6">PCIE_B_TX_P</text>
<text x="212.6" y="105.1">PCIE_A_RX_N</text>
<text x="92.2" y="109.1">SATA2_RXP</text>
<text x="92.2" y="111.6">SATA2_RXN</text>
<text x="181.8" y="109.1">PCIE_B_TX_N</text>
<text x="181.8" y="111.6">AVDD1</text>
<text x="231.3" y="112.6">PCIE_B_RX_P</text>
<text x="92.2" y="116.5">SATA2_TXN</text>
<text x="92.2" y="119">SATA2_TXP</text>
<text x="92.2" y="114">VAA2_2</text>
<text x="230.1" y="117.5">PCIE_B_RX_N</text>
<text x="92.2" y="121.5">CS</text>
<text x="92.2" y="124">SDI</text>
<text x="184.3" y="121.5">VDD</text>
<text x="92.2" y="126.5">VDDIO</text>
<text x="92.2" y="129">SCLK</text>
<text x="92.2" y="131.5">GPIO3</text>
<text x="92.2" y="134">VDD</text>
<text x="184.3" y="134">VAA1</text>
<text x="22.5" y="143.9">CS</text>
<text x="22.5" y="146.4">SDI</text>
<text x="59.8" y="148.9">SCLK</text>
<text x="59.8" y="151.4">SDO</text>
<text x="121.6" y="161.8" transform="rotate(-90 121.6 161.8)">GPIO4</text>
<text x="129.1" y="161.8" transform="rotate(-90 129.1 161.8)">VDD</text>
<text x="134" y="161.8" transform="rotate(-90 134 161.8)">SATA1_RXN</text>
<text x="141.5" y="161.8" transform="rotate(-90 141.5 161.8)">SATA1_TXP</text>
<text x="149" y="161.8" transform="rotate(-90 149 161.8)">SATA0_RXN</text>
<text x="156.5" y="161.8" transform="rotate(-90 156.5 161.8)">SATA0_TXP</text>
<text x="161.4" y="161.8" transform="rotate(-90 161.4 161.8)">VDD</text>
<text x="218.6" y="156.4">GPIO1</text>
<text x="218.6" y="161.4">GPIO2</text>
<text x="131.6" y="162.1" transform="rotate(-90 131.6 162.1)">SATA1_RXP</text>
<text x="136.5" y="162.1" transform="rotate(-90 136.5 162.1)">VAA2_1</text>
<text x="139" y="162.1" transform="rotate(-90 139 162.1)">SATA1_TXN</text>
<text x="146.5" y="162.1" transform="rotate(-90 146.5 162.1)">SATA0_RXP</text>
<text x="151.5" y="162.1" transform="rotate(-90 151.5 162.1)">VAA2_0</text>
<text x="154" y="162.1" transform="rotate(-90 154 162.1)">SATA0_TXN</text>
<text x="218.6" y="166.3">GPIO3</text>
<text x="218.6" y="171.3">GPIO4</text>
</g>
<g font-size="2.2" fill="#004080">
<text x="120.6" y="88" transform="rotate(-90 120.6 88)">PAD</text>
<text x="128" y="88.9" transform="rotate(-90 128 88.9)">TST6</text>
<text x="130.5" y="88.9" transform="rotate(-90 130.5 88.9)">TST5</text>
<text x="133" y="88.9" transform="rotate(-90 133 88.9)">TST4</text>
<text x="135.5" y="88.2" transform="rotate(-90 135.5 88.2)">VDD</text>
<text x="145.5" y="88.9" transform="rotate(-90 145.5 88.9)">TST3</text>
<text x="148" y="88.9" transform="rotate(-90 148 88.9)">TST2</text>
<text x="150.4" y="88.9" transform="rotate(-90 150.4 88.9)">TST1</text>
<text x="152.9" y="88.9" transform="rotate(-90 152.9 88.9)">TST0</text>
<text x="157.9" y="88.2" transform="rotate(-90 157.9 88.2)">VDD</text>
<text x="165.4" y="89.4" transform="rotate(-90 165.4 89.4)">CLKN</text>
<text x="167.9" y="89.3" transform="rotate(-90 167.9 89.3)">CLKP</text>
<text x="115.8" y="90.6">VDD</text>
<text x="115.8" y="93.1">SPI_DO</text>
<text x="115.8" y="95.6">RXP_3</text>
<text x="123.1" y="90.3" transform="rotate(-90 123.1 90.3)">GPIO7</text>
<text x="125.5" y="90.3" transform="rotate(-90 125.5 90.3)">GPIO6</text>
<text x="138" y="90.3" transform="rotate(-90 138 90.3)">GPIO2</text>
<text x="140.5" y="90.3" transform="rotate(-90 140.5 90.3)">GPIO1</text>
<text x="143" y="90.6" transform="rotate(-90 143 90.6)">VDDIO</text>
<text x="155.4" y="90.3" transform="rotate(-90 155.4 90.3)">GPIO0</text>
<text x="160.4" y="93.8" transform="rotate(-90 160.4 93.8)">PERST_N</text>
<text x="162.9" y="92.9" transform="rotate(-90 162.9 92.9)">WAKE_N</text>
<text x="165.7" y="95.6">PRXP0</text>
<text x="168.5" y="93.1">VSS</text>
<text x="169.8" y="90.6">NC</text>
<text x="115.8" y="98.1">RXN_3</text>
<text x="115.8" y="100.6">VAA2_3</text>
<text x="165.5" y="100.6">AVDD0</text>
<text x="165.5" y="98.1">PRXN0</text>
<text x="115.8" y="103.1">TXN_3</text>
<text x="115.8" y="105.6">TXP_3</text>
<text x="165.8" y="105.6">PTXN0</text>
<text x="165.9" y="103.1">PTXP0</text>
<text x="115.8" y="108.1">VSS</text>
<text x="115.8" y="110.6">RXP_2</text>
<text x="115.8" y="113">RXN_2</text>
<text x="165.5" y="113">AVDD1</text>
<text x="165.5" y="110.6">PRXN1</text>
<text x="165.7" y="108.1">PRXP1</text>
<text x="115.8" y="115.5">VAA2_2</text>
<text x="115.8" y="118">TXN_2</text>
<text x="165.8" y="118">PTXN1</text>
<text x="165.9" y="115.5">PTXP1</text>
<text x="115.8" y="120.5">TXP_2</text>
<text x="115.8" y="123">SPI_CS</text>
<text x="115.8" y="125.5">SPI_DI</text>
<text x="168.3" y="123">VDD</text>
<text x="168.5" y="120.5">VSS</text>
<text x="169.8" y="125.5">NC</text>
<text x="115.8" y="128">VDDIO</text>
<text x="115.8" y="130.5">SPI_CLK</text>
<text x="164.2" y="130.5">XTLOUT</text>
<text x="168.1" y="128">ISET</text>
<text x="115.8" y="132.9">GPIO3</text>
<text x="115.8" y="135.4">VDD</text>
<text x="161.2" y="132.9">XTLN_OSC</text>
<text x="167.3" y="135.4">VAA1</text>
<text x="123.1" y="140.7" transform="rotate(-90 123.1 140.7)">GPIO4</text>
<text x="125.5" y="140.7" transform="rotate(-90 125.5 140.7)">GPIO5</text>
<text x="128" y="140.7" transform="rotate(-90 128 140.7)">TESTMODE</text>
<text x="130.5" y="140.7" transform="rotate(-90 130.5 140.7)">VDD</text>
<text x="133" y="140.7" transform="rotate(-90 133 140.7)">RXP_1</text>
<text x="135.5" y="140.7" transform="rotate(-90 135.5 140.7)">RXN_1</text>
<text x="138" y="140.7" transform="rotate(-90 138 140.7)">VAA2_1</text>
<text x="140.5" y="140.7" transform="rotate(-90 140.5 140.7)">TXN_1</text>
<text x="143" y="140.7" transform="rotate(-90 143 140.7)">TXP_1</text>
<text x="145.5" y="140.7" transform="rotate(-90 145.5 140.7)">VSS</text>
<text x="148" y="140.7" transform="rotate(-90 148 140.7)">RXP_0</text>
<text x="150.4" y="140.7" transform="rotate(-90 150.4 140.7)">RXN_0</text>
<text x="152.9" y="140.7" transform="rotate(-90 152.9 140.7)">VAA2_0</text>
<text x="155.4" y="140.7" transform="rotate(-90 155.4 140.7)">TXN_0</text>
<text x="157.9" y="140.7" transform="rotate(-90 157.9 140.7)">TXP_0</text>
<text x="160.4" y="140.7" transform="rotate(-90 160.4 140.7)">NC</text>
<text x="162.9" y="140.7" transform="rotate(-90 162.9 140.7)">VDD</text>
<text x="165.4" y="140.7" transform="rotate(-90 165.4 140.7)">NC</text>
<text x="167.9" y="140.7" transform="rotate(-90 167.9 140.7)">TP</text>
<text x="38.6" y="147.9">DO</text>
<text x="38.6" y="145.4">CS</text>
<text x="44.8" y="147.9">HOLD</text>
<text x="46.3" y="145.4">VCC</text>
<text x="38.6" y="150.4">WP</text>
<text x="38.6" y="152.9">GND</text>
<text x="46.4" y="150.4">SCK</text>
<text x="48.8" y="152.9">DI</text>
<text x="38.6" y="167.8">VIN</text>
<text x="47.3" y="167.8">VOUT</text>
<text x="45.9" y="173" transform="rotate(-90 45.9 173)">GND</text>
</g>
<g font-size="1.8">
<text x="31.1" y="1.8">5</text>
<text x="88.3" y="1.8">4</text>
<text x="145.5" y="1.8">3</text>
<text x="202.7" y="1.8">2</text>
<text x="259.9" y="1.8">1</text>
<text x=".7" y="29.1">D</text>
<text x="289.2" y="29.1">D</text>
<text x=".7" y="79.3">C</text>
<text x="289.2" y="79.3">C</text>
<text x=".7" y="129.5">B</text>
<text x="289.2" y="129.5">B</text>
<text x=".7" y="179.6">A</text>
<text x="289.2" y="179.6">A</text>
<text x="31.1" y="205">5</text>
<text x="88.3" y="205">4</text>
<text x="145.5" y="205">3</text>
<text x="202.7" y="205">2</text>
<text x="259.9" y="205">1</text>
</g>
</svg>
